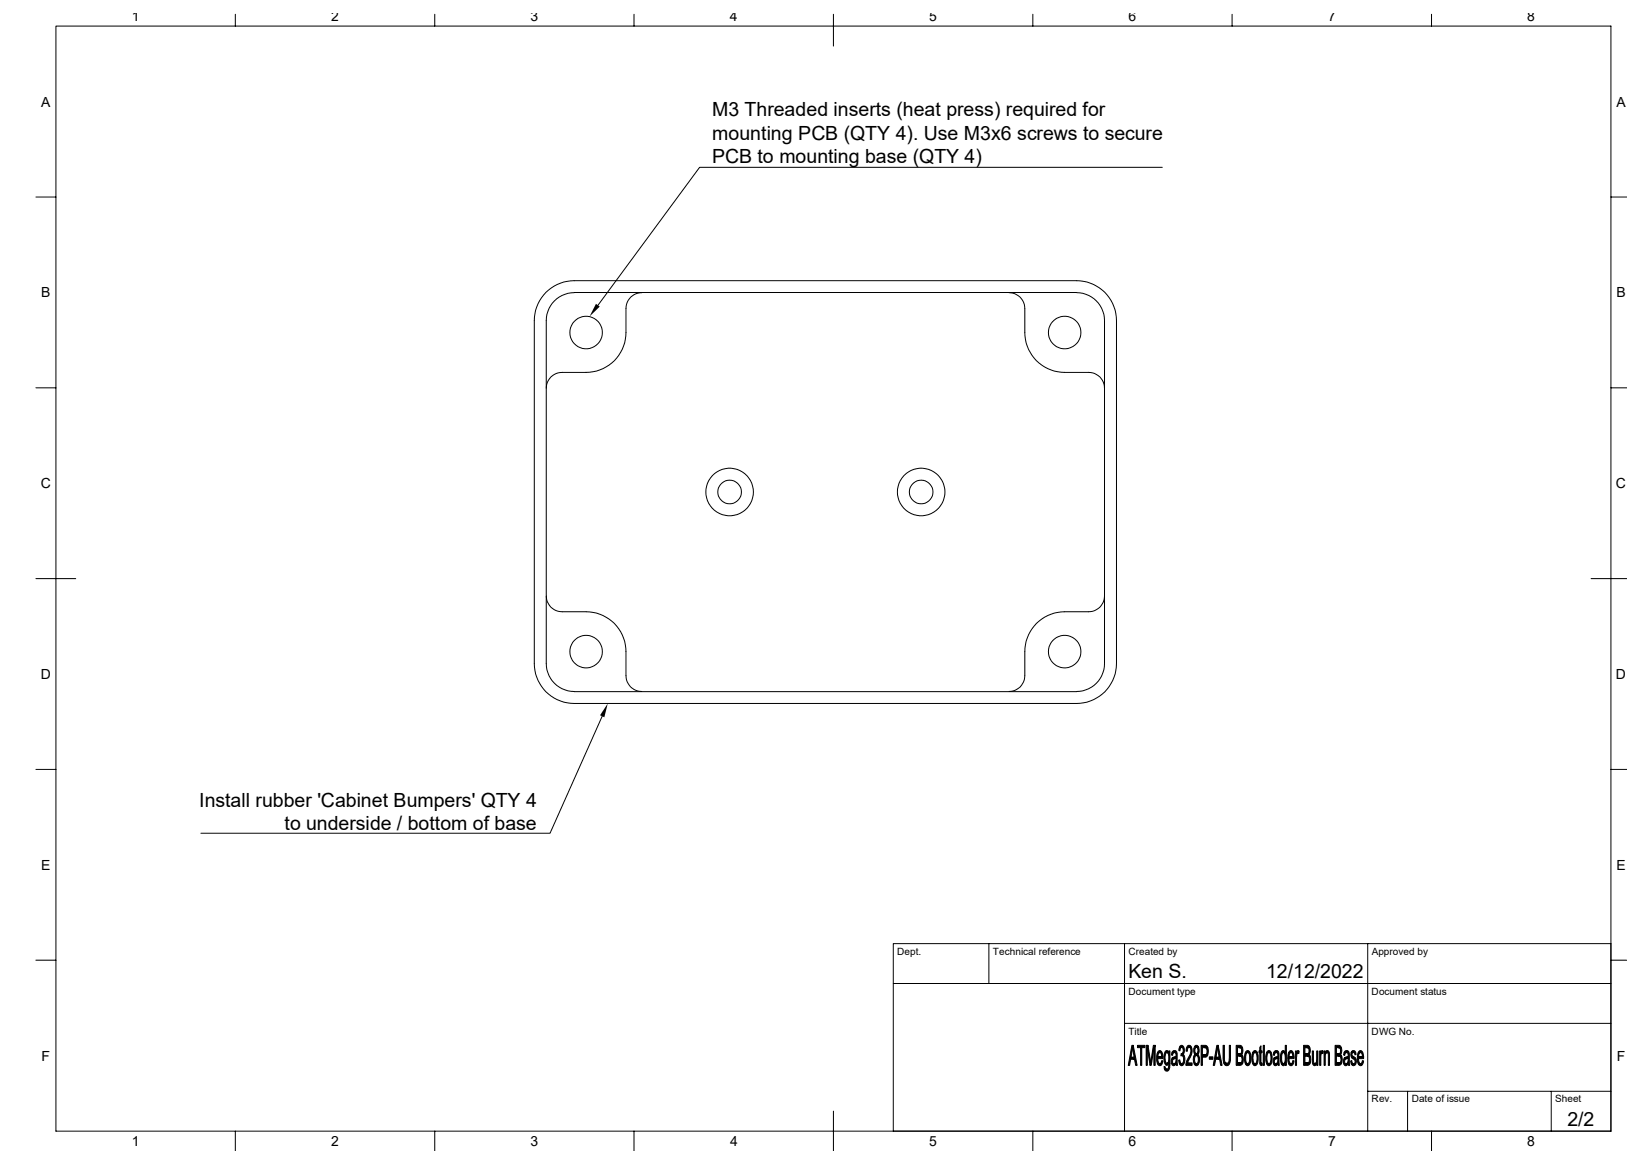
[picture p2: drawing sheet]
<svg xmlns="http://www.w3.org/2000/svg" width="420mm" height="297mm" viewBox="0 0 420 297" stroke-linecap="round" stroke-linejoin="round" font-family="sans-serif">
<g fill="none" stroke="#000" stroke-width=".26">
<path d="M14.4 6.7h401.4v285.2h-401.4zM60.7 3.7v3M112.2 3.7v3M163.7 3.7v3M215.1 3.7v8.2M266.6 3.7v3M318.1 3.7v3M369.5 3.7v3M9.3 50.8h5.1M300 43.2h-119.4l-26.3 35.6M415.8 50.8h4.1M140.9 75.4a10.4 10.4 0 0 1 7.3-3h129.7a10.3 10.3 0 0 1 10.3 10.3v88.5a10.3 10.3 0 0 1-10.3 10.3h-129.7a10.3 10.3 0 0 1-10.3-10.3v-88.5a10.5 10.5 0 0 1 3-7.3z"/>
<path d="M165.7 75.5a4 4 0 0 0-4.1 4.1v6.2a10.3 10.3 0 0 1-10.3 10.3h-6.2a4 4 0 0 0-4.1 4.1M260.4 75.5a4 4 0 0 1 4.1 4.1v6.2a10.3 10.3 0 0 0 10.3 10.3h6.2a4 4 0 0 1 4.1 4.1M9.3 100.1h5.1M415.8 100.1h4.1M9.3 149.3h10.3M141 153.8a4 4 0 0 0 4.1 4.1h6.2a10.3 10.3 0 0 1 10.3 10.2v6.2a4 4 0 0 0 4.1 4.1M285.1 153.8a4 4 0 0 1-4.1 4.1h-6.2a10.3 10.3 0 0 0-10.3 10.2v6.2a4 4 0 0 1-4.1 4.1M410.7 149.3h9.2M148.2 178.5h129.7M277.9 178.4a7.2 7.2 0 0 0 7.2-7.2v-88.5a7.2 7.2 0 0 0-7.2-7.2h-129.7a7.3 7.3 0 0 0-7.2 7.2v88.5a7.2 7.2 0 0 0 7.2 7.2M9.3 198.5h5.1M155.4 184.8l-13.4 30.2h-90.1"/>
<path d="M415.8 198.5h4.1M9.3 247.8h5.1M230.6 253.8h185.2M255.3 243.5v10.3M290.3 243.5v48.4M353.1 243.5v48.4M415.8 243.5h-185.2v48.4M415.8 247.8h4.1M290.3 264.1h125.5M60.7 291.9v5.1M112.2 291.9v5.1M163.7 291.9v5.1"/>
<path d="M215.1 286.7v10.3M266.6 291.9v5.1M318.1 291.9v5.1M353.1 281.6h62.7M363.3 281.6v10.3M369.5 291.9v5.1M400.4 281.6v10.3"/>
<circle cx="151.3" cy="85.8" r="4.2"/>
<circle cx="274.8" cy="85.8" r="4.2"/>
<circle cx="188.3" cy="127" r="6.1"/>
<circle cx="188.3" cy="127" r="3"/>
<circle cx="237.8" cy="127" r="6.1"/>
<circle cx="237.8" cy="127" r="3"/>
<circle cx="151.3" cy="168.1" r="4.2"/>
<circle cx="274.8" cy="168.1" r="4.2"/>
</g>
<g fill="#000" stroke="#000" stroke-width=".26">
<path d="M292.2 269.7h.3l-.5 3.1 .9 .5h-1.1l-.2 1.6h-.3z" fill-rule="evenodd"/>
<path d="M292.5 269.7l1 5.2h-.3l-.3-1.6-.9-.5h.8l-.4-2.4z" fill-rule="evenodd"/>
<path d="M293.6 269.7h1.9v.6h-.8v4.6h-.3v-4.6h-.8z" fill-rule="evenodd"/>
<path d="M295.9 269.7h.4l-.1 .8v4.4h-.3z" fill-rule="evenodd"/>
<path d="M296.3 269.7l.8 4.5-.2 .7-.7-4.4z" fill-rule="evenodd"/>
<path d="M297.7 269.7h.5l-.3 .9-.7 4.3h-.3z" fill-rule="evenodd"/>
<path d="M298.2 269.7v5.2h-.3v-4.3z" fill-rule="evenodd"/>
<path d="M298.8 271.6h.6l-.4 .4-.1 .7h1.3v.5h-1.3l.1 1 .4 .2-.6 .1-.2-.6v-1.4z" fill-rule="evenodd"/>
<path d="M299 271.3a.76 .76 0 0 1 .9 0 .76 .76 0 0 1 .2 .8l.1 .6h-1.3h1l-.4-1.1h-.7z" fill-rule="evenodd"/>
<path d="M298.8 274.5l.8-.1 .3-.7 .3 .1a.88 .88 0 0 1-1.1 1.1z" fill-rule="evenodd"/>
<path d="M300.5 275.2l.3 .1 .1 .4 .3 .2h-.6z" fill-rule="evenodd"/>
<path d="M300.9 271.2l.5-.1 .3 .5h-.5a2.12 2.12 0 0 0 0 2.8h.8h-.3a.56 .56 0 0 1-.6 .5 .56 .56 0 0 1-.5-.7l-.2-1.6z" fill-rule="evenodd"/>
<path d="M301.2 271.6h.5z" fill-rule="evenodd"/>
<path d="M301.7 274.4h.3v.2a1.5 1.5 0 0 1-.8 1.8l-.4-.1-.2-.4h.6a1.29 1.29 0 0 0 .5-1.5z" fill-rule="evenodd"/>
<path d="M301.3 271.6h.4v-.4h.3v3.2h-.8a2.27 2.27 0 0 0 .3-2.5z" fill-rule="evenodd"/>
<path d="M302.5 271.6h.6l-.2 .1-.2 .6-.3-.1z" fill-rule="evenodd"/>
<path d="M302.6 273h1a.96 .96 0 0 0-.9 1.2l.2 .3h.6a.59 .59 0 0 1-.7 .5 .59 .59 0 0 1-.4-.8l-.1-.6z" fill-rule="evenodd"/>
<path d="M302.6 271.4a.73 .73 0 0 1 1-.2 .73 .73 0 0 1 .3 .9l.1 2.8h-.3l-.1-.5h-.4l.3-.5 .1-.9h-1l.2-.2a.66 .66 0 0 0 .7-.3 .66 .66 0 0 0-.2-.8l-.8-.1z" fill-rule="evenodd"/>
<path d="M303 274.5l.6-.1z" fill-rule="evenodd"/>
<path d="M304.5 270.2l.5 .1-.2 .2-.2 .7-.3-.1z" fill-rule="evenodd"/>
<path d="M304.2 273.6l.3-.1 .2 .7 .4 .3h-.6z" fill-rule="evenodd"/>
<path d="M304.9 271.9h.6l-.1 .2 .2 .2-.8 .2z" fill-rule="evenodd"/>
<path d="M304.6 269.9a.74 .74 0 0 1 .9 .1 .74 .74 0 0 1 .2 .8l-.2 1.1h-.6a.96 .96 0 0 0 .1-1.6l-.5-.1z" fill-rule="evenodd"/>
<path d="M305.1 272.4l.5-.1 .3 1.1a1.2 1.2 0 0 1-1.1 1.6l-.3-.5h.6a1.43 1.43 0 0 0 0-2.1z" fill-rule="evenodd"/>
<path d="M306.7 269.8h.6l.3 .5h-.9l-.2 1-.3-.1 .1-.8z" fill-rule="evenodd"/>
<path d="M307 270.3h.6a5.5 5.5 0 0 1-1 3.9l1.1 .1v.6h-1.6l.2-1.1 .8-1.5a1.51 1.51 0 0 0-.1-2z" fill-rule="evenodd"/>
<path d="M308.5 269.8l.5-.1 .4 .5-.6 .1a1.04 1.04 0 0 0 0 1.6h.6l-.2 .2 .2 .3h-.6a1.39 1.39 0 0 0 .1 2.1h-.6l-.2-.4a2.71 2.71 0 0 1 .3-2.1 1.96 1.96 0 0 1 .1-2.2z" fill-rule="evenodd"/>
<path d="M308.8 272.4h.6l.2 .7a1.31 1.31 0 0 1-1 1.9l-.3-.5h.6a1.39 1.39 0 0 0-.1-2.1z" fill-rule="evenodd"/>
<path d="M308.8 270.3l.6-.1 .1 .6-.1 1.1h-.6a.98 .98 0 0 0 0-1.6z" fill-rule="evenodd"/>
<path d="M310 269.7l1.4 .1 .4 .5h-1.4v1.9l1.3 .1-.3 .5h-1v2.1h-.4z" fill-rule="evenodd"/>
<path d="M311 270.3h.8l.1 .6-.2 1.4-1.3-.1h.6a1.08 1.08 0 0 0 .1-1.9z" fill-rule="evenodd"/>
<path d="M312.2 272.7h.9v.6h-.9z" fill-rule="evenodd"/>
<path d="M314.1 269.7h.4l-.6 3.1 .9 .5h-1l-.3 1.6h-.3z" fill-rule="evenodd"/>
<path d="M314.5 269.7l1 5.2h-.4l-.3-1.6-.9-.5h.8l-.4-2.4z" fill-rule="evenodd"/>
<path d="M315.7 269.7h.4v3a1.34 1.34 0 0 0 .6 1.7h-.8l-.1-.4z" fill-rule="evenodd"/>
<path d="M317.3 269.7h.3v3.9a1.11 1.11 0 0 1-1.2 1.4l-.5-.6h.8a.96 .96 0 0 0 .6-1.4z" fill-rule="evenodd"/>
<path d="M319.1 269.7l1.2 .1 .4 .5h-1.3v1.6l1.2 .1-.1 .2 .3 .3h-1.4v1.8h1.4l-.5 .6h-1.2z" fill-rule="evenodd"/>
<path d="M319.9 270.3h.8l.1 .6-.2 1.1-1.2-.1h.6a.82 .82 0 0 0 .5-.7 .82 .82 0 0 0-.5-.8z" fill-rule="evenodd"/>
<path d="M320 272.5h.8l.2 .9-.2 .9h-1.4h.6a.99 .99 0 0 0 .3-1.7z" fill-rule="evenodd"/>
<path d="M321.5 271.6h.6a2.37 2.37 0 0 0-.2 2.8h.2l-.6 .1-.2-.8z" fill-rule="evenodd"/>
<path d="M321.7 271.3a.8 .8 0 0 1 .9 .1 .8 .8 0 0 1 .2 .8l.1 .9a1.43 1.43 0 0 1-.9 1.9l-.5-.5 .6-.1a1.87 1.87 0 0 0 .4-2.1l-.3-.6-.7-.1z" fill-rule="evenodd"/>
<path d="M323.3 271.6h.7a2.08 2.08 0 0 0-.4 2.4l.4 .4-.6 .1-.2-.4-.1-1.4z" fill-rule="evenodd"/>
<path d="M323.6 271.3a.82 .82 0 0 1 .9 .1 .82 .82 0 0 1 .2 .8l.1 .8a1.63 1.63 0 0 1-.9 2l-.5-.5 .6-.1a2.37 2.37 0 0 0 .2-2.7l-.9-.1z" fill-rule="evenodd"/>
<path d="M325.5 269.9v1.3h.3v.5h-.3v2.5l.2 .2h-.5v-2.7h-.2v-.5h.2v-.9z" fill-rule="evenodd"/>
<path d="M325.2 274.4l.6-.1v.6h-.3z" fill-rule="evenodd"/>
<path d="M326.1 269.7h.3v5.2h-.3z" fill-rule="evenodd"/>
<path d="M326.9 271.6h.7a2.08 2.08 0 0 0-.4 2.4l.1 .4h.3l-.7 .1-.1-.4-.1-1.6z" fill-rule="evenodd"/>
<path d="M327.2 271.3a.75 .75 0 0 1 .8 0 .75 .75 0 0 1 .3 .8l.1 .9a1.74 1.74 0 0 1-.8 2l-.4-.2-.3-.3 .7-.1a2.23 2.23 0 0 0 0-2.8h-.7z" fill-rule="evenodd"/>
<path d="M328.8 271.6h.6l-.2 .1-.2 .6-.3-.1z" fill-rule="evenodd"/>
<path d="M328.9 273l.9 .1a.76 .76 0 0 0-.8 .5 .76 .76 0 0 0 .3 .9h.5a.61 .61 0 0 1-.7 .5 .61 .61 0 0 1-.5-.8z" fill-rule="evenodd"/>
<path d="M328.9 271.4a.73 .73 0 0 1 1-.2 .73 .73 0 0 1 .3 .9v2.8h-.3v-.5h-.4l.3-.5 .1-.9h-1l.2-.2a.66 .66 0 0 0 .7-.3 .66 .66 0 0 0-.2-.8l-.8-.1z" fill-rule="evenodd"/>
<path d="M329.3 274.5l.6-.1z" fill-rule="evenodd"/>
<path d="M330.8 271.4a.5 .5 0 0 1 .6-.3 .5 .5 0 0 1 .4 .5h-.5a2.53 2.53 0 0 0-.2 2.7l.2 .1-.5 .1-.3-.8v-1.4z" fill-rule="evenodd"/>
<path d="M330.8 274.5l1-.1a.51 .51 0 0 1-.5 .6 .51 .51 0 0 1-.5-.5z" fill-rule="evenodd"/>
<path d="M331.8 269.7h.3v5.2h-.3v-.5h-.4a2.61 2.61 0 0 0-.1-2.8h.5z" fill-rule="evenodd"/>
<path d="M332.6 271.7l.6-.1-.3 .4-.2 .7h1.4v.5h-1.4l.1 .8 .4 .4-.5 .1-.2-.3-.1-1.3z" fill-rule="evenodd"/>
<path d="M332.9 271.3a.65 .65 0 0 1 .7-.1 .65 .65 0 0 1 .3 .7l.2 .8h-1.4h1l-.3-1-.7-.1z" fill-rule="evenodd"/>
<path d="M332.7 274.5l.8-.1 .2-.7 .4 .1a.89 .89 0 0 1-.3 .9 .89 .89 0 0 1-.9 .2z" fill-rule="evenodd"/>
<path d="M334.4 271.2h.3v.5h.3l-.3 .6v2.6h-.3z" fill-rule="evenodd"/>
<path d="M334.9 271.2l.3-.1 .2 .2-.1 .6-.6-.2z" fill-rule="evenodd"/>
<path d="M336.5 269.7l1.2 .1 .4 .5h-1.3v1.6l1.2 .1-.1 .2 .3 .3h-1.4v1.8h1.4l-.5 .6h-1.2z" fill-rule="evenodd"/>
<path d="M337.3 270.3h.8l.1 .6-.2 1.1-1.2-.1h.6a.82 .82 0 0 0 .5-.7 .82 .82 0 0 0-.5-.8z" fill-rule="evenodd"/>
<path d="M337.4 272.5h.8l.2 .9-.2 .9h-1.4h.6a.99 .99 0 0 0 .3-1.7z" fill-rule="evenodd"/>
<path d="M338.8 271.2h.2l.2 3.1 .7 .2a.54 .54 0 0 1-.7 .5 .54 .54 0 0 1-.4-.7z" fill-rule="evenodd"/>
<path d="M339.4 274.4h.5z" fill-rule="evenodd"/>
<path d="M339.9 271.2h.3v3.7h-.3v-.5l-.2-.1 .2-.9z" fill-rule="evenodd"/>
<path d="M340.7 271.2h.2v.5h.4l-.3 .2v.6v2.4h-.3z" fill-rule="evenodd"/>
<path d="M341.2 271.1l.4 .2-.1 .6-.6-.2z" fill-rule="evenodd"/>
<path d="M341.8 271.2h.3v.5h.2l-.2 .6v2.6h-.3z" fill-rule="evenodd"/>
<path d="M342.1 271.6l.5 .1h-.5z" fill-rule="evenodd"/>
<path d="M342.3 271.2a.66 .66 0 0 1 .7 .1 .66 .66 0 0 1 .2 .8v2.8h-.3v-2.9l-.3-.3-.5-.1z" fill-rule="evenodd"/>
<path d="M344.6 269.7l1.3 .1 .3 .5h-1.2v1.6l1.2 .1-.2 .2 .3 .3h-1.3v1.8h1.3l-.4 .6h-1.3z" fill-rule="evenodd"/>
<path d="M345.4 270.3h.8l.2 .6-.2 1.1-1.2-.1h.5a.82 .82 0 0 0 .5-.7 .82 .82 0 0 0-.4-.8z" fill-rule="evenodd"/>
<path d="M345.5 272.5h.8l.2 .9-.2 .9h-1.3h.6a.92 .92 0 0 0 .6-.9 .92 .92 0 0 0-.7-.9z" fill-rule="evenodd"/>
<path d="M347 271.6h.6l-.3 .1-.2 .6-.3-.1z" fill-rule="evenodd"/>
<path d="M347 273h1l-.1 .1a.76 .76 0 0 0-.7 .5 .76 .76 0 0 0 .3 .9h.5a.63 .63 0 0 1-.8 .5 .63 .63 0 0 1-.4-.9z" fill-rule="evenodd"/>
<path d="M347.5 274.5l.5-.1z" fill-rule="evenodd"/>
<path d="M347.1 271.3a.74 .74 0 0 1 .9-.1 .74 .74 0 0 1 .3 .9l.1 2.8h-.3l-.1-.5h-.4l.4-.5v-.9h-1l.2-.2a.67 .67 0 0 0 .8-.3 .67 .67 0 0 0-.2-.8l-.8-.1z" fill-rule="evenodd"/>
<path d="M348.8 271.6h.6a.62 .62 0 0 0-.4 .7 .62 .62 0 0 0 .6 .5 1.29 1.29 0 0 1-.3 2.2l-.5-.5 .6-.1a.76 .76 0 0 0 .3-.8 .76 .76 0 0 0-.7-.6l-.3-.7z" fill-rule="evenodd"/>
<path d="M348.7 273.8l.3-.1 .1 .6 .3 .1-.6 .1z" fill-rule="evenodd"/>
<path d="M349 271.3a.71 .71 0 0 1 .8 0 .71 .71 0 0 1 .3 .8l-.3 .1-.3-.6h-.7z" fill-rule="evenodd"/>
<path d="M350.6 271.6h.6l-.4 .4-.1 .7h1.3v.5h-1.3l.2 1 .3 .2-.6 .1-.1-.3-.1-1.7z" fill-rule="evenodd"/>
<path d="M350.8 271.3a.73 .73 0 0 1 .9 0 .73 .73 0 0 1 .2 .8l.1 .6h-1.3h1l-.4-1.1h-.7z" fill-rule="evenodd"/>
<path d="M350.6 274.5l.8-.1 .3-.7 .3 .1a.91 .91 0 0 1-1.1 1.1z" fill-rule="evenodd"/>
</g>
<path d="M153.8 78.4l1 .7-2.6 2.6zM156.9 181.5l-.9 3.6-1.1-.5z" fill="#000"/>
<g font-size="5">
<text x="183.8" y="30">M3 Threaded inserts (heat press) required for</text>
<text x="183.9" y="36.1">mounting PCB (QTY 4). Use M3x6 screws to secure</text>
<text x="183.8" y="42.1">PCB to mounting base (QTY 4)</text>
<text x="51.4" y="208.2">Install rubber 'Cabinet Bumpers' QTY 4</text>
<text x="73.4" y="214.3">to underside / bottom of base</text>
<text x="291.3" y="252.3">Ken S.</text>
<text x="326.9" y="252.3">12/12/2022</text>
<text x="404.6" y="290.5">2/2</text>
</g>
<g font-size="3.6">
<text x="34" y="5.5">1</text>
<text x="85.5" y="5.5">2</text>
<text x="136.9" y="5.5">3</text>
<text x="188.4" y="5.5">4</text>
<text x="239.9" y="5.4">5</text>
<text x="291.3" y="5.5">6</text>
<text x="342.8" y="5.5">7</text>
<text x="394.3" y="5.5">8</text>
<text x="10.7" y="27.5">A</text>
<text x="417.2" y="27.5">A</text>
<text x="10.7" y="76.7">B</text>
<text x="417.2" y="76.7">B</text>
<text x="10.5" y="126">C</text>
<text x="417.1" y="126">C</text>
<text x="10.5" y="175.2">D</text>
<text x="417.1" y="175.2">D</text>
<text x="10.7" y="224.5">E</text>
<text x="417.2" y="224.5">E</text>
<text x="10.8" y="273.7">F</text>
<text x="417.3" y="273.7">F</text>
<text x="34" y="295.7">1</text>
<text x="85.5" y="295.7">2</text>
<text x="136.9" y="295.7">3</text>
<text x="188.4" y="295.7">4</text>
<text x="239.9" y="295.7">5</text>
<text x="291.3" y="295.7">6</text>
<text x="342.8" y="295.7">7</text>
<text x="394.3" y="295.7">8</text>
</g>
<g font-size="2.6">
<text x="231.6" y="246.4">Dept.</text>
<text x="256.3" y="246.4">Technical reference</text>
<text x="291.3" y="246.4">Created by</text>
<text x="354.1" y="246.4">Approved by</text>
<text x="291.3" y="256.7">Document type</text>
<text x="354.1" y="256.7">Document status</text>
<text x="291.3" y="267">Title</text>
<text x="354.1" y="267">DWG No.</text>
<text x="354.1" y="284.5">Rev.</text>
<text x="364.4" y="284.5">Date of issue</text>
<text x="401.4" y="284.5">Sheet</text>
</g>
</svg>
